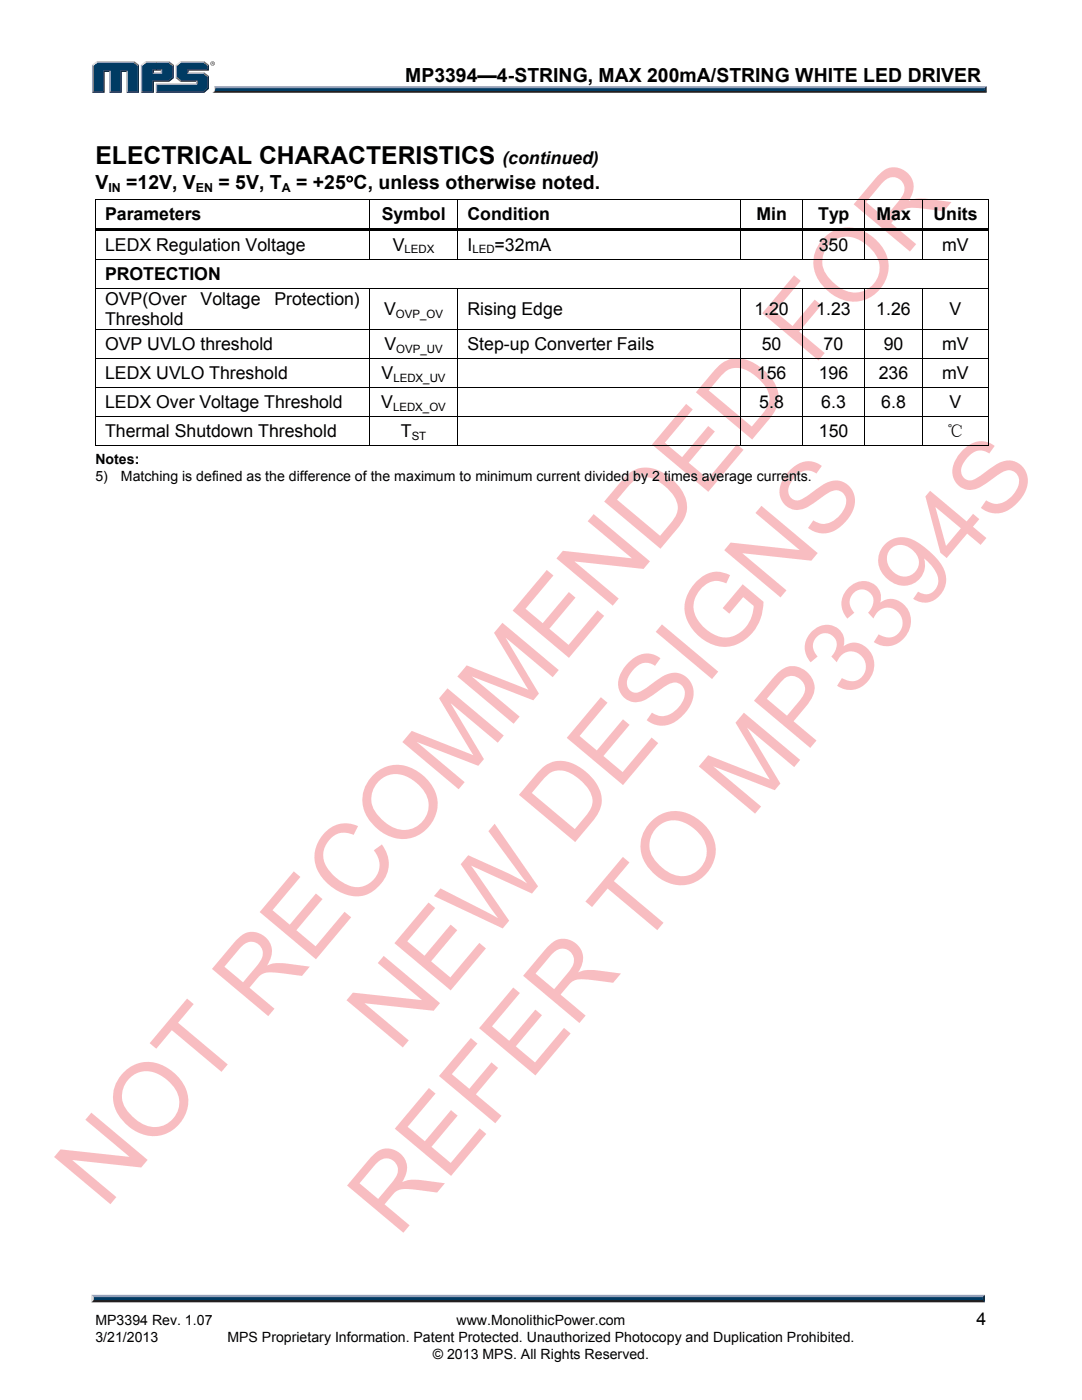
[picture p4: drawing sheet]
<svg xmlns="http://www.w3.org/2000/svg" width="216mm" height="279mm" viewBox="0 0 216 279" stroke-linecap="round" stroke-linejoin="round" font-family="sans-serif">
<g fill="#e60012">
<path d="M18.2 222.1l11.3 9.4-1.3 1.5-13.8-1.5 8.8 7.4-1.2 1.4-11.2-9.4 1.3-1.5 13.8 1.5-8.9-7.4z"/>
<path d="M37.3 199.3l1.4 1.1-3.2 3.7 9.9 8.3-1.2 1.5-9.9-8.3-3.1 3.7-1.3-1.1z"/>
<path d="M58.6 173.9l1.4 1.1-5.6 6.7 3.4 2.8 5.2-6.2 1.4 1.1-5.3 6.2 3.9 3.3 5.8-6.9 1.3 1.1-7.1 8.4-11.2-9.5z"/>
<path d="M64.9 166.1a5.6 5.6 0 0 1 6.5-1.2l-.8 1.7a4 4 0 0 0-5.7 2.4 4.8 4.8 0 0 0 1.4 5.5 7.4 7.4 0 0 0 5.4 2.5 4.4 4.4 0 0 0 2.9-7.3l1.6-1.2a6.1 6.1 0 0 1-1 8.8 6.1 6.1 0 0 1-7.5 .7 8.2 8.2 0 0 1-4.9-7.6 7.3 7.3 0 0 1 2.1-4.3z"/>
<path d="M89.3 137.4l11.2 9.4-1.2 1.4-9.4-7.9 6.7 11.2-1.2 1.3-12.2-4.7 9.5 8-1.2 1.4-11.2-9.4 1.9-2.2 12.3 4.8-6.9-11.3z"/>
<path d="M100.3 124.3l11.2 9.4-1.2 1.5-9.4-7.9 6.6 11.1-1.1 1.4-12.3-4.8 9.6 8-1.2 1.4-11.2-9.4 1.8-2.2 12.3 4.9-6.8-11.4z"/>
<path d="M109.1 113.7l1.3 1.2-5.5 6.6 3.4 2.9 5.2-6.2 1.3 1.1-5.2 6.2 3.8 3.2 5.8-6.9 1.4 1.1-7.1 8.4-11.2-9.4z"/>
<path d="M118.5 102.6l11.2 9.4-1.3 1.5-13.8-1.4 8.9 7.4-1.2 1.4-11.3-9.5 1.3-1.5 13.8 1.5-8.8-7.4z"/>
<path d="M136.9 80.6l1.3 1.1-5.5 6.7 3.4 2.8 5.2-6.2 1.3 1.1-5.2 6.2 3.9 3.3 5.7-6.9 1.4 1.1-7.1 8.4-11.2-9.5z"/>
<path d="M158.4 54.9l1.4 1.2-5.1 6 3.4 3 4.5-5.3 1.3 1.1-4.4 5.3 5.1 4.3-1.3 1.4-11.2-9.4z"/>
<path d="M76.6 190.8l11.2 9.4-1.3 1.5-13.8-1.5 8.9 7.4-1.2 1.4-11.3-9.4 1.3-1.5 13.8 1.5-8.8-7.4z"/>
<path d="M85.5 180.1l1.3 1.1-5.5 6.7 3.4 2.8 5.2-6.2 1.3 1.1-5.2 6.3 3.9 3.2 5.7-6.9 1.4 1.1-7.1 8.4-11.2-9.5z"/>
<path d="M98.7 164.4l8.7 12.5-1.2 1.4-12.2-5.5 7.6 10.9-1.3 1.6-13.7-6.5 1.3-1.5 11.5 5.9-7.5-10.7 1.5-1.8 8.5 3.8 3.3 1.8-7.7-10.4z"/>
<path d="M119.9 139.1l1.3 1.1-5.5 6.7 3.4 2.9 5.2-6.3 1.3 1.2-5.2 6.2 3.8 3.2 5.8-6.9 1.3 1.1-7 8.4-11.2-9.4z"/>
<path d="M125.6 132a4.5 4.5 0 0 1 6.2-.6l-1.1 1.5a3 3 0 0 0-4.5 .9 2.91 2.91 0 0 0-.7 3.8 1.85 1.85 0 0 0 2.7 .2l1-.7a11.7 11.7 0 0 1 4.9-2.8 4.1 4.1 0 0 1 3.8 6.2 7.6 7.6 0 0 1-5.4 4.3 4.9 4.9 0 0 1-3.5-1.1l1.1-1.5a3.6 3.6 0 0 0 5-.8 3.7 3.7 0 0 0 1.2-4.2 2.2 2.2 0 0 0-3.4-.4l-1.3 1a8.6 8.6 0 0 1-4.8 2.4 3.8 3.8 0 0 1-2.9-6l.6-1z"/>
<path d="M132.1 124.6l11.2 9.4-1.2 1.5-11.3-9.4z"/>
<path d="M139.2 115.8a5.2 5.2 0 0 1 6.5-1l-.8 1.6a4 4 0 0 0-5.5 1.6 4.9 4.9 0 0 0 .7 6.8 6.1 6.1 0 0 0 6 2.2 6.5 6.5 0 0 0 4.3-6.1l-2.1-1.7-2.8 3.3-1.3-1.1 4-4.8 4.2 3.5a8.8 8.8 0 0 1-7.3 9 8.6 8.6 0 0 1-8.5-7.7 7.8 7.8 0 0 1 2.6-5.6z"/>
<path d="M151.9 101l11.3 9.4-1.3 1.5-13.8-1.5 8.8 7.4-1.2 1.4-11.2-9.4 1.3-1.5 13.8 1.5-8.9-7.4z"/>
<path d="M157.8 93.6a4.5 4.5 0 0 1 6.2-.6l-1.1 1.5a3 3 0 0 0-4.5 .9 2.92 2.92 0 0 0-.7 3.8 1.85 1.85 0 0 0 2.7 .2l1-.7a11.7 11.7 0 0 1 4.9-2.8 4.1 4.1 0 0 1 3.8 6.2 7.6 7.6 0 0 1-5.4 4.3 4.9 4.9 0 0 1-3.5-1l1.1-1.6a3.6 3.6 0 0 0 5-.7 3.7 3.7 0 0 0 1.2-4.3 2.2 2.2 0 0 0-3.4-.3l-1.3 .9a8.6 8.6 0 0 1-4.8 2.4 3.8 3.8 0 0 1-2.9-5.8l.7-1.2z"/>
<path d="M85.6 217.1l1.3 1.1-5.6 6.7 3.5 2.9 5.2-6.3 1.3 1.2-5.2 6.2 3.8 3.2 5.8-6.9 1.3 1.1-7 8.4-11.2-9.4z"/>
<path d="M94 207.2l1.3 1.1-5.1 6.1 3.4 2.9 4.5-5.3 1.3 1.1-4.4 5.3 5.1 4.3-1.3 1.5-11.2-9.5z"/>
<path d="M102.4 197.1l1.3 1.1-5.5 6.6 3.4 2.9 5.2-6.2 1.3 1.1-5.2 6.2 3.9 3.2 5.7-6.9 1.4 1.1-7.1 8.4-11.2-9.4z"/>
<path d="M124.3 171l1.3 1.1-3.1 3.7 9.9 8.4-1.2 1.4-10-8.3-3.1 3.7-1.3-1.1z"/>
<path d="M148.4 142.2l11.3 9.5-1.2 1.4-9.4-7.9 6.6 11.2-1.1 1.3-12.3-4.8 9.6 8.1-1.2 1.4-11.3-9.4 1.9-2.3 12.3 4.9-6.8-11.4z"/>
<path d="M162 126a3.7 3.7 0 0 1 3.8-1.2 3.7 3.7 0 0 1 2.7 3l-.2 1.2a3.6 3.6 0 0 1 5.4 1.1 5 5 0 0 1-.2 5.4 5 5 0 0 1-4.9 2.1l-1.6-.7 1-1.6a2.95 2.95 0 0 0 4.3-.8 2.95 2.95 0 0 0-1.3-4.2 2.95 2.95 0 0 0-4 1.9l-1.1-1.2a2.6 2.6 0 0 0 1-2.5 2.6 2.6 0 0 0-1.7-2.1 2.6 2.6 0 0 0-2.8 1.6 2.6 2.6 0 0 0 .8 3l-1.5 1.2a4.3 4.3 0 0 1 .3-6.2z"/>
<path d="M169.3 117.3a3.7 3.7 0 0 1 3.8-1.3 3.7 3.7 0 0 1 2.7 3l-.2 1.3a3.6 3.6 0 0 1 5.4 1.1 5 5 0 0 1-.1 5.4 5 5 0 0 1-5 2.1l-1.5-.8 .9-1.5a2.95 2.95 0 0 0 4.4-.9 2.95 2.95 0 0 0-1.4-4.2 2.95 2.95 0 0 0-4 1.9l-1.1-1.1a2.6 2.6 0 0 0 1-2.5 2.6 2.6 0 0 0-1.7-2.1 2.6 2.6 0 0 0-2.8 1.5 2.6 2.6 0 0 0 .8 3.1l-1.4 1.2a4.3 4.3 0 0 1 .2-6.2z"/>
<path d="M192.3 89.7a4.5 4.5 0 0 1 6.2-.7l-1.1 1.5a3 3 0 0 0-4.5 1 2.91 2.91 0 0 0-.7 3.7 1.85 1.85 0 0 0 2.7 .2l1-.7a11.7 11.7 0 0 1 4.9-2.8 4.1 4.1 0 0 1 3.8 6.2 7.6 7.6 0 0 1-5.4 4.4 4.9 4.9 0 0 1-3.5-1.1l1.1-1.5a3.6 3.6 0 0 0 5-.8 3.7 3.7 0 0 0 1.2-4.3 2.2 2.2 0 0 0-3.4-.3l-1.3 .9a8.6 8.6 0 0 1-4.8 2.4 3.8 3.8 0 0 1-2.9-5.8l.7-1.2z"/>
<path d="M25.9 215.2a4.9 4.9 0 0 0 .4 7.5 5.8 5.8 0 0 0 6.5 1.8 5 5 0 0 0 1.1-8.5 5.9 5.9 0 0 0-6.5-1.8zM24.7 214a7 7 0 0 1 9.9 0 7 7 0 0 1 1.3 10.1 7 7 0 0 1-10.2 .7 7.1 7.1 0 0 1-2.6-8.5l.7-1.2z"/>
<path d="M48.2 188.9l-3.4 4 3.7 3.1 2.7-3.2a3.1 3.1 0 0 0 .9-3.8 2.35 2.35 0 0 0-3.9-.1zM47.3 187.5a3.9 3.9 0 0 1 5.3-.7 3.9 3.9 0 0 1 1 5.3l-.3 .6a6.1 6.1 0 0 1 3.8-.4l4.7 .6-1.5 1.9-4.8-.6a4.5 4.5 0 0 0-3.7 .5l-2 2.4 5 4.2-1.3 1.5-11.2-9.4z"/>
<path d="M75.6 155.9a4.9 4.9 0 0 0 .5 7.5 5.8 5.8 0 0 0 6.4 1.8 5 5 0 0 0 1.1-8.5 5.9 5.9 0 0 0-6.5-1.8zM74.5 154.7a7 7 0 0 1 9.8 0 7 7 0 0 1 1.4 10.2 7 7 0 0 1-10.2 .6 7.1 7.1 0 0 1-2.7-8.5l.8-1.2z"/>
<path d="M125.9 96.4l-2.8 3.3 8.6 7.2 2-2.4a4.1 4.1 0 0 0 1.1-5 9.3 9.3 0 0 0-5.4-4.2 3.6 3.6 0 0 0-3.5 1.1zM125 94.9a5.7 5.7 0 0 1 7.4-.5 8.6 8.6 0 0 1 4.7 6.9 6.8 6.8 0 0 1-1.9 4.2l-3.4 4-11.2-9.4z"/>
<path d="M144.2 74.6l-2.8 3.3 8.6 7.2 2-2.4a4.1 4.1 0 0 0 1-5 9.3 9.3 0 0 0-5.3-4.2 3.6 3.6 0 0 0-3.5 1.1zM143.3 73.1a5.7 5.7 0 0 1 7.4-.5 8.6 8.6 0 0 1 4.7 6.9 6.8 6.8 0 0 1-1.9 4.2l-3.4 4-11.2-9.4z"/>
<path d="M165.6 48.6a4.9 4.9 0 0 0 .5 7.6 5.8 5.8 0 0 0 6.4 1.8 5 5 0 0 0 1.1-8.5 5.9 5.9 0 0 0-6.5-1.9zM164.5 47.4a7 7 0 0 1 9.8 0 7 7 0 0 1 1.4 10.2 7 7 0 0 1-10.3 .7 7.1 7.1 0 0 1-2.6-8.5l.7-1.3z"/>
<path d="M176.2 36.3l-3.4 4 3.7 3.1 2.7-3.1a3.1 3.1 0 0 0 .9-3.9 2.35 2.35 0 0 0-3.9-.1zM175.3 34.9a3.9 3.9 0 0 1 5.4-.7 3.9 3.9 0 0 1 1 5.3l-.4 .6a6.1 6.1 0 0 1 3.9-.4l4.7 .6-1.6 1.9-4.7-.6a4.5 4.5 0 0 0-3.7 .6l-2.1 2.3 5 4.2-1.2 1.5-11.3-9.4z"/>
<path d="M108.9 155l-2.8 3.3 8.6 7.2 2-2.4a4.1 4.1 0 0 0 1-5.1 9.3 9.3 0 0 0-5.3-4.2 3.6 3.6 0 0 0-3.5 1.2zM108 153.5a5.7 5.7 0 0 1 7.4-.6 8.6 8.6 0 0 1 4.7 7 6.8 6.8 0 0 1-1.9 4.1l-3.4 4.1-11.3-9.5z"/>
<path d="M75.1 232.1l-3.4 4.1 3.8 3.1 2.6-3.2a3.1 3.1 0 0 0 .9-3.9 2.35 2.35 0 0 0-3.9-.1zM74.2 230.7a3.9 3.9 0 0 1 5.4-.7 3.9 3.9 0 0 1 1 5.3l-.4 .6a6.1 6.1 0 0 1 3.9-.4l4.7 .6-1.6 1.9-4.7-.6a4.5 4.5 0 0 0-3.7 .6l-2.1 2.4 5 4.1-1.2 1.5-11.2-9.4z"/>
<path d="M110.3 190.3l-3.4 4 3.7 3.1 2.7-3.2a3.1 3.1 0 0 0 .8-3.8 2.35 2.35 0 0 0-3.8-.1zM109.4 188.9a3.9 3.9 0 0 1 5.3-.8 3.9 3.9 0 0 1 1 5.4l-.3 .6a6.1 6.1 0 0 1 3.8-.4l4.7 .6-1.6 1.8-4.7-.6a4.5 4.5 0 0 0-3.7 .6l-2 2.4 5 4.2-1.3 1.5-11.2-9.5z"/>
<path d="M131.1 165.1a4.9 4.9 0 0 0 .5 7.6 5.8 5.8 0 0 0 6.4 1.8 5 5 0 0 0 1.1-8.5 5.9 5.9 0 0 0-6.5-1.9zM130 163.9a7 7 0 0 1 9.8 0 7 7 0 0 1 1.4 10.2 7 7 0 0 1-10.3 .7 7.1 7.1 0 0 1-2.6-8.6l.7-1.2z"/>
<path d="M156.3 135.6l-3.3 3.9 4 3.3 2.5-2.9a3 3 0 0 0 .8-3.7 2.5 2.5 0 0 0-4-.6zM155 134.5a4.2 4.2 0 0 1 7 .8 4.2 4.2 0 0 1-.7 5.1l-2.9 3.5 4.5 3.9-1.2 1.5-11.3-9.5z"/>
<path d="M177.9 109.4a3.3 3.3 0 0 0 1.4 5.4 2.9 2.9 0 0 0 3.7-1.3 2.9 2.9 0 0 0-1-3.8 3.1 3.1 0 0 0-4.1-.3zM176.6 108.6a5 5 0 0 1 6.7-.2 13.5 13.5 0 0 1 5.2 5.6 4.6 4.6 0 0 1-4.4 6.3l-.9-.3-1-.5 1-1.4a2.63 2.63 0 0 0 3.2-.3 2.63 2.63 0 0 0 .6-3.2 8.6 8.6 0 0 0-2.6-3.1 4.3 4.3 0 0 1-2 4.9 4.3 4.3 0 0 1-5.2-.8 4.6 4.6 0 0 1-.6-7z"/>
<path d="M186.6 101.2l2.2 7.8 2.9-3.6zM185.6 97.9l7.3 6.2 1.3-1.6 1.2 1.1-1.3 1.5 2.7 2.3-1.1 1.4-2.7-2.3-4.1 4.9-1.3-1.1-3-11.2z"/>
</g>
<path d="M42.7 17.2h154.2l-.4 .7h-153.6z" fill="#94a0b9"/>
<path d="M42.9 17.9h153.6l.4 .6h-154.6l.4-.2z" fill="#231f20"/>
<path d="M196.5 17.6l.4-.4v1.3l-.4-.4z" fill="#001339"/>
<path d="M42.9 17.6h153.6v.5h-153.7z" fill="#003b63"/>
<path d="M42.7 17.2l.2 .5a.79 .79 0 0 1-.6 .8h.1a1.24 1.24 0 0 0 .3-1.3z" fill="#dcddde"/>
<path d="M30.4 14.7l.3-.3h1.4l.2 .3z" fill="#94a0b9"/>
<g fill="#003b63">
<path d="M18.6 13.1l.8-.6h7.3l.8 .6v5.1h-2v-4.1h-1.5v4.1h-1.9v-4.1h-1.5v4.1h-2z"/>
<path d="M28.4 13.1l.8-.6h2.1v1.3h-.9v.9h1.9v-.9h-1.2v-1.3h2.5l.8 .6v2.3l-.8 .6h-3.2v2.2h-2z"/>
<path d="M31.3 16.9h8v-.9h-3.2l-.8-.6v-2.3l.8-.6h4.5l.8 .6v.7h-4v.9h3.2l.8 .6v2.2l-.8 .7h-9.3z"/>
</g>
<path d="M36 12.4h4.8" fill="none" stroke="#94a0b9" stroke-width=".27"/>
<path d="M35.1 12.9l.9-.7 .1 .3-.8 .6z" fill="#dcddde"/>
<path d="M35.2 12.9v2.7" fill="none" stroke="#94a0b9" stroke-width=".27"/>
<path d="M35.1 15.6l.2-.2 .8 .6-.1 .3z" fill="#547194"/>
<path d="M36 16.2h3.4" fill="none" stroke="#001339" stroke-width=".27"/>
<g fill="#94a0b9">
<path d="M31.1 16.7h8v-.4l.3-.3v.9h-8.1z"/>
<path d="M31.1 16.7l.2 .2v1.3l-.2 .3z"/>
</g>
<path d="M37.4 13.8h4v-.7l.3-.2v1.2h-4.1v.3l-.2 .3z" fill="#001339"/>
<path d="M37.4 14.6h3.4" fill="none" stroke="#94a0b9" stroke-width=".27"/>
<path d="M40.8 14.4l.9 .8-.3 .1-.8-.6z" fill="#547194"/>
<g fill="#001339">
<path d="M31.1 18.5l.2-.3h9.3l.8-.7v-2.2l.3-.1v2.5l-.9 .8z"/>
<path d="M30.4 16h3.2l.8-.6v-2.3l.3-.2v2.7l-.9 .7h-3.1v2.2h-2.6l.3-.3h2z"/>
</g>
<path d="M33.8 12.2l.9 .7-.3 .2-.8-.6z" fill="#547194"/>
<path d="M29 12.4h4.8" fill="none" stroke="#94a0b9" stroke-width=".27"/>
<path d="M28.1 12.9l.9-.7 .2 .3-.8 .6z" fill="#dcddde"/>
<path d="M28.2 12.9v5.6" fill="none" stroke="#94a0b9" stroke-width=".27"/>
<path d="M32.1 14.1l.2-.3v.9l-.2-.3z" fill="#94a0b9"/>
<g fill="#001339">
<path d="M30.4 13.8h1.9l-.2 .3h-1.4v.3l-.3 .3z"/>
<path d="M27.5 13.1l.2-.2v5.6h-2.5l.3-.3h2z"/>
</g>
<path d="M26.8 12.2l.9 .7-.2 .2-.8-.6z" fill="#547194"/>
<path d="M19.2 12.4h7.6" fill="none" stroke="#94a0b9" stroke-width=".27"/>
<path d="M18.4 12.9l.8-.7 .2 .3-.8 .6z" fill="#dcddde"/>
<path d="M18.5 12.9v5.6" fill="none" stroke="#94a0b9" stroke-width=".27"/>
<path d="M20.6 14.1h1.5l-.3 .3h-.9v4.1h-2.5l.2-.3h2z" fill="#001339"/>
<path d="M21.9 14.1v4.4" fill="none" stroke="#94a0b9" stroke-width=".27"/>
<path d="M24 14.1h1.5l-.3 .3h-.9v4.1h-2.5l.3-.3h1.9z" fill="#001339"/>
<path d="M25.3 14.1v4.4" fill="none" stroke="#94a0b9" stroke-width=".27"/>
<path d="M40.8 12.2l.9 .7-.3 .2-.8-.6z" fill="#547194"/>
<g fill="#231f20">
<path d="M18.7 259.2h177.4l.4 .7h-178.3z"/>
<path d="M42 12.7a.45 .45 0 0 1 .9 0 .45 .45 0 0 1-.9 0zM42.1 12.7a.37 .37 0 0 0 .7 0 .37 .37 0 0 0-.7 0zM42.3 12.4l.3 .1v.4l-.2-.2-.1 .2zM42.3 12.5v.2l.2-.1z"/>
</g>
<path d="M18.3 258.4h178.2l-.4 .8h-177.4z" fill="#94a0b9"/>
<path d="M196.5 258.4v1.5l-.4-.4v-.6z" fill="#001339"/>
<path d="M18.7 258.9h177.4v.6h-177.4z" fill="#003b63"/>
<path d="M18.2 258.4l.5 .5v.5l-.5 .5z" fill="#dcddde"/>
<path d="M19 39.7h.1v.2h-.1zM197.1 39.7h.2v.2h-.2zM19 45.5h178.3v.5h-178.3zM197.1 88.8h.2v.2h-.2z" fill="#000"/>
<g fill="none" stroke="#000" stroke-width=".2">
<path d="M19 39.8h178.3M19 39.9v5.6M73.7 39.9v5.6M91.4 39.9v5.6M147.8 39.9v5.6M160.2 39.9v5.6M172.5 39.9v5.6M184.1 39.9v5.6M197.2 39.9v5.6M19 51.7h178.3M19 57.5h178.3M19 46v5.6"/>
<path d="M19 51.8v5.6M19 57.6v8.1M73.7 46v5.6M73.7 57.6v8.1M91.4 46v5.6M91.4 57.6v8.1M147.8 46v5.6M147.8 57.6v8.1M160.2 46v5.6M160.2 57.6v8.1M172.5 46v5.6M172.5 57.6v8.1"/>
<path d="M184.1 46v5.6M184.1 57.6v8.1M197.2 46v5.6M197.2 51.8v5.6M197.2 57.6v8.1M19 65.8h178.3M19 71.6h178.3M19 77.3h178.3M19 65.9v5.6M19 71.6v5.7M19 77.4v5.7M73.7 65.9v5.6"/>
<path d="M73.7 71.6v5.7M73.7 77.4v5.7M91.4 65.9v5.6M91.4 71.6v5.7M91.4 77.4v5.7M147.8 65.9v5.6M147.8 71.6v5.7M147.8 77.4v5.7M160.2 65.9v5.6M160.2 71.6v5.7M160.2 77.4v5.7M172.5 65.9v5.6"/>
<path d="M172.5 71.6v5.7M172.5 77.4v5.7M184.1 65.9v5.6M184.1 71.6v5.7M184.1 77.4v5.7M197.2 65.9v5.6M197.2 71.6v5.7M197.2 77.4v5.7M19 83.1h178.3M19 88.9h54.6M19 83.2v5.8M73.7 83.2v5.8"/>
<path d="M73.8 88.9h17.5M91.4 83.2v5.8M91.5 88.9h56.2M147.8 83.2v5.8M147.9 88.9h12.2M160.2 83.2v5.8M160.3 88.9h12.1M172.5 83.2v5.8M172.6 88.9h11.4M184.1 83.2v5.8M184.2 88.9h12.9M197.2 83.2v5.8"/>
</g>
<text font-size="4.9" x="19" y="32.8">ELECTRICAL CHARACTERISTICS</text>
<g font-size="3.9">
<text x="80.9" y="16.3">MP3394—4-STRING, MAX 200mA/STRING WHITE LED DRIVER</text>
<text x="19" y="37.8">V</text>
<text x="25.2" y="37.8">=12V, V</text>
<text x="43.6" y="37.8">= 5V, T</text>
<text x="59.1" y="37.8">= +25°C, unless otherwise noted.</text>
</g>
<g font-size="3.5">
<text x="100.2" y="32.8">(continued)</text>
<text x="21" y="43.9">Parameters</text>
<text x="76.2" y="43.9">Symbol</text>
<text x="93.3" y="43.9">Condition</text>
<text x="151" y="43.9">Min</text>
<text x="163.2" y="43.9">Typ</text>
<text x="174.9" y="43.9">Max</text>
<text x="186.2" y="43.9">Units</text>
<text x="21" y="50">LEDX Regulation Voltage</text>
<text x="78.4" y="50">V</text>
<text x="93.3" y="50">I</text>
<text x="98.7" y="50">=32mA</text>
<text x="163.4" y="50">350</text>
<text x="188" y="50">mV</text>
<text x="21" y="55.8">PROTECTION</text>
<text x="21" y="60.8">OVP(Over</text>
<text x="21" y="64.9">Threshold</text>
<text x="40" y="60.8">Voltage</text>
<text x="54.8" y="60.8">Protection)</text>
<text x="76.6" y="62.9">V</text>
<text x="93.3" y="62.9">Rising Edge</text>
<text x="150.5" y="62.9">1.20</text>
<text x="162.9" y="62.9">1.23</text>
<text x="174.8" y="62.9">1.26</text>
<text x="189.5" y="62.9">V</text>
<text x="21" y="69.9">OVP UVLO threshold</text>
<text x="76.7" y="69.9">V</text>
<text x="93.3" y="69.9">Step-up Converter Fails</text>
<text x="152" y="69.9">50</text>
<text x="164.4" y="69.9">70</text>
<text x="176.3" y="69.9">90</text>
<text x="188" y="69.9">mV</text>
<text x="21" y="75.7">LEDX UVLO Threshold</text>
<text x="76.1" y="75.7">V</text>
<text x="151" y="75.7">156</text>
<text x="163.4" y="75.7">196</text>
<text x="175.3" y="75.7">236</text>
<text x="188" y="75.7">mV</text>
<text x="21" y="81.4">LEDX Over Voltage Threshold</text>
<text x="76.1" y="81.4">V</text>
<text x="151.5" y="81.4">5.8</text>
<text x="163.9" y="81.4">6.3</text>
<text x="175.9" y="81.4">6.8</text>
<text x="189.5" y="81.4">V</text>
<text x="21" y="87.2">Thermal Shutdown Threshold</text>
<text x="80" y="87.2">T</text>
<text x="163.4" y="87.2">150</text>
<text x="188.9" y="87.3">℃</text>
<text x="194.9" y="264.5">4</text>
</g>
<g font-size="2.8">
<text x="19" y="92.7">Notes:</text>
<text x="19" y="95.9">5)</text>
<text x="24.1" y="95.9">Matching is defined as the difference of the maximum to minimum current divided by 2 times average currents.</text>
<text x="19" y="267.9">3/21/2013</text>
<text x="19" y="264.5">MP3394 Rev. 1.07</text>
<text x="45.4" y="267.9">MPS Proprietary Information. Patent Protected. Unauthorized Photocopy and Duplication Prohibited.</text>
<text x="91.1" y="264.5">www.MonolithicPower.com</text>
<text x="86.4" y="271.1">© 2013 MPS. All Rights Reserved.</text>
</g>
<g font-size="2.5">
<text x="21.6" y="38.3">IN</text>
<text x="39.1" y="38.3">EN</text>
<text x="56.2" y="38.3">A</text>
</g>
<g font-size="2.3">
<text x="80.7" y="50.6">LEDX</text>
<text x="94.3" y="50.6">LED</text>
<text x="79" y="63.4">OVP_OV</text>
<text x="79.1" y="70.4">OVP_UV</text>
<text x="78.5" y="76.2">LEDX_UV</text>
<text x="78.4" y="82">LEDX_OV</text>
<text x="82.1" y="87.8">ST</text>
</g>
</svg>
